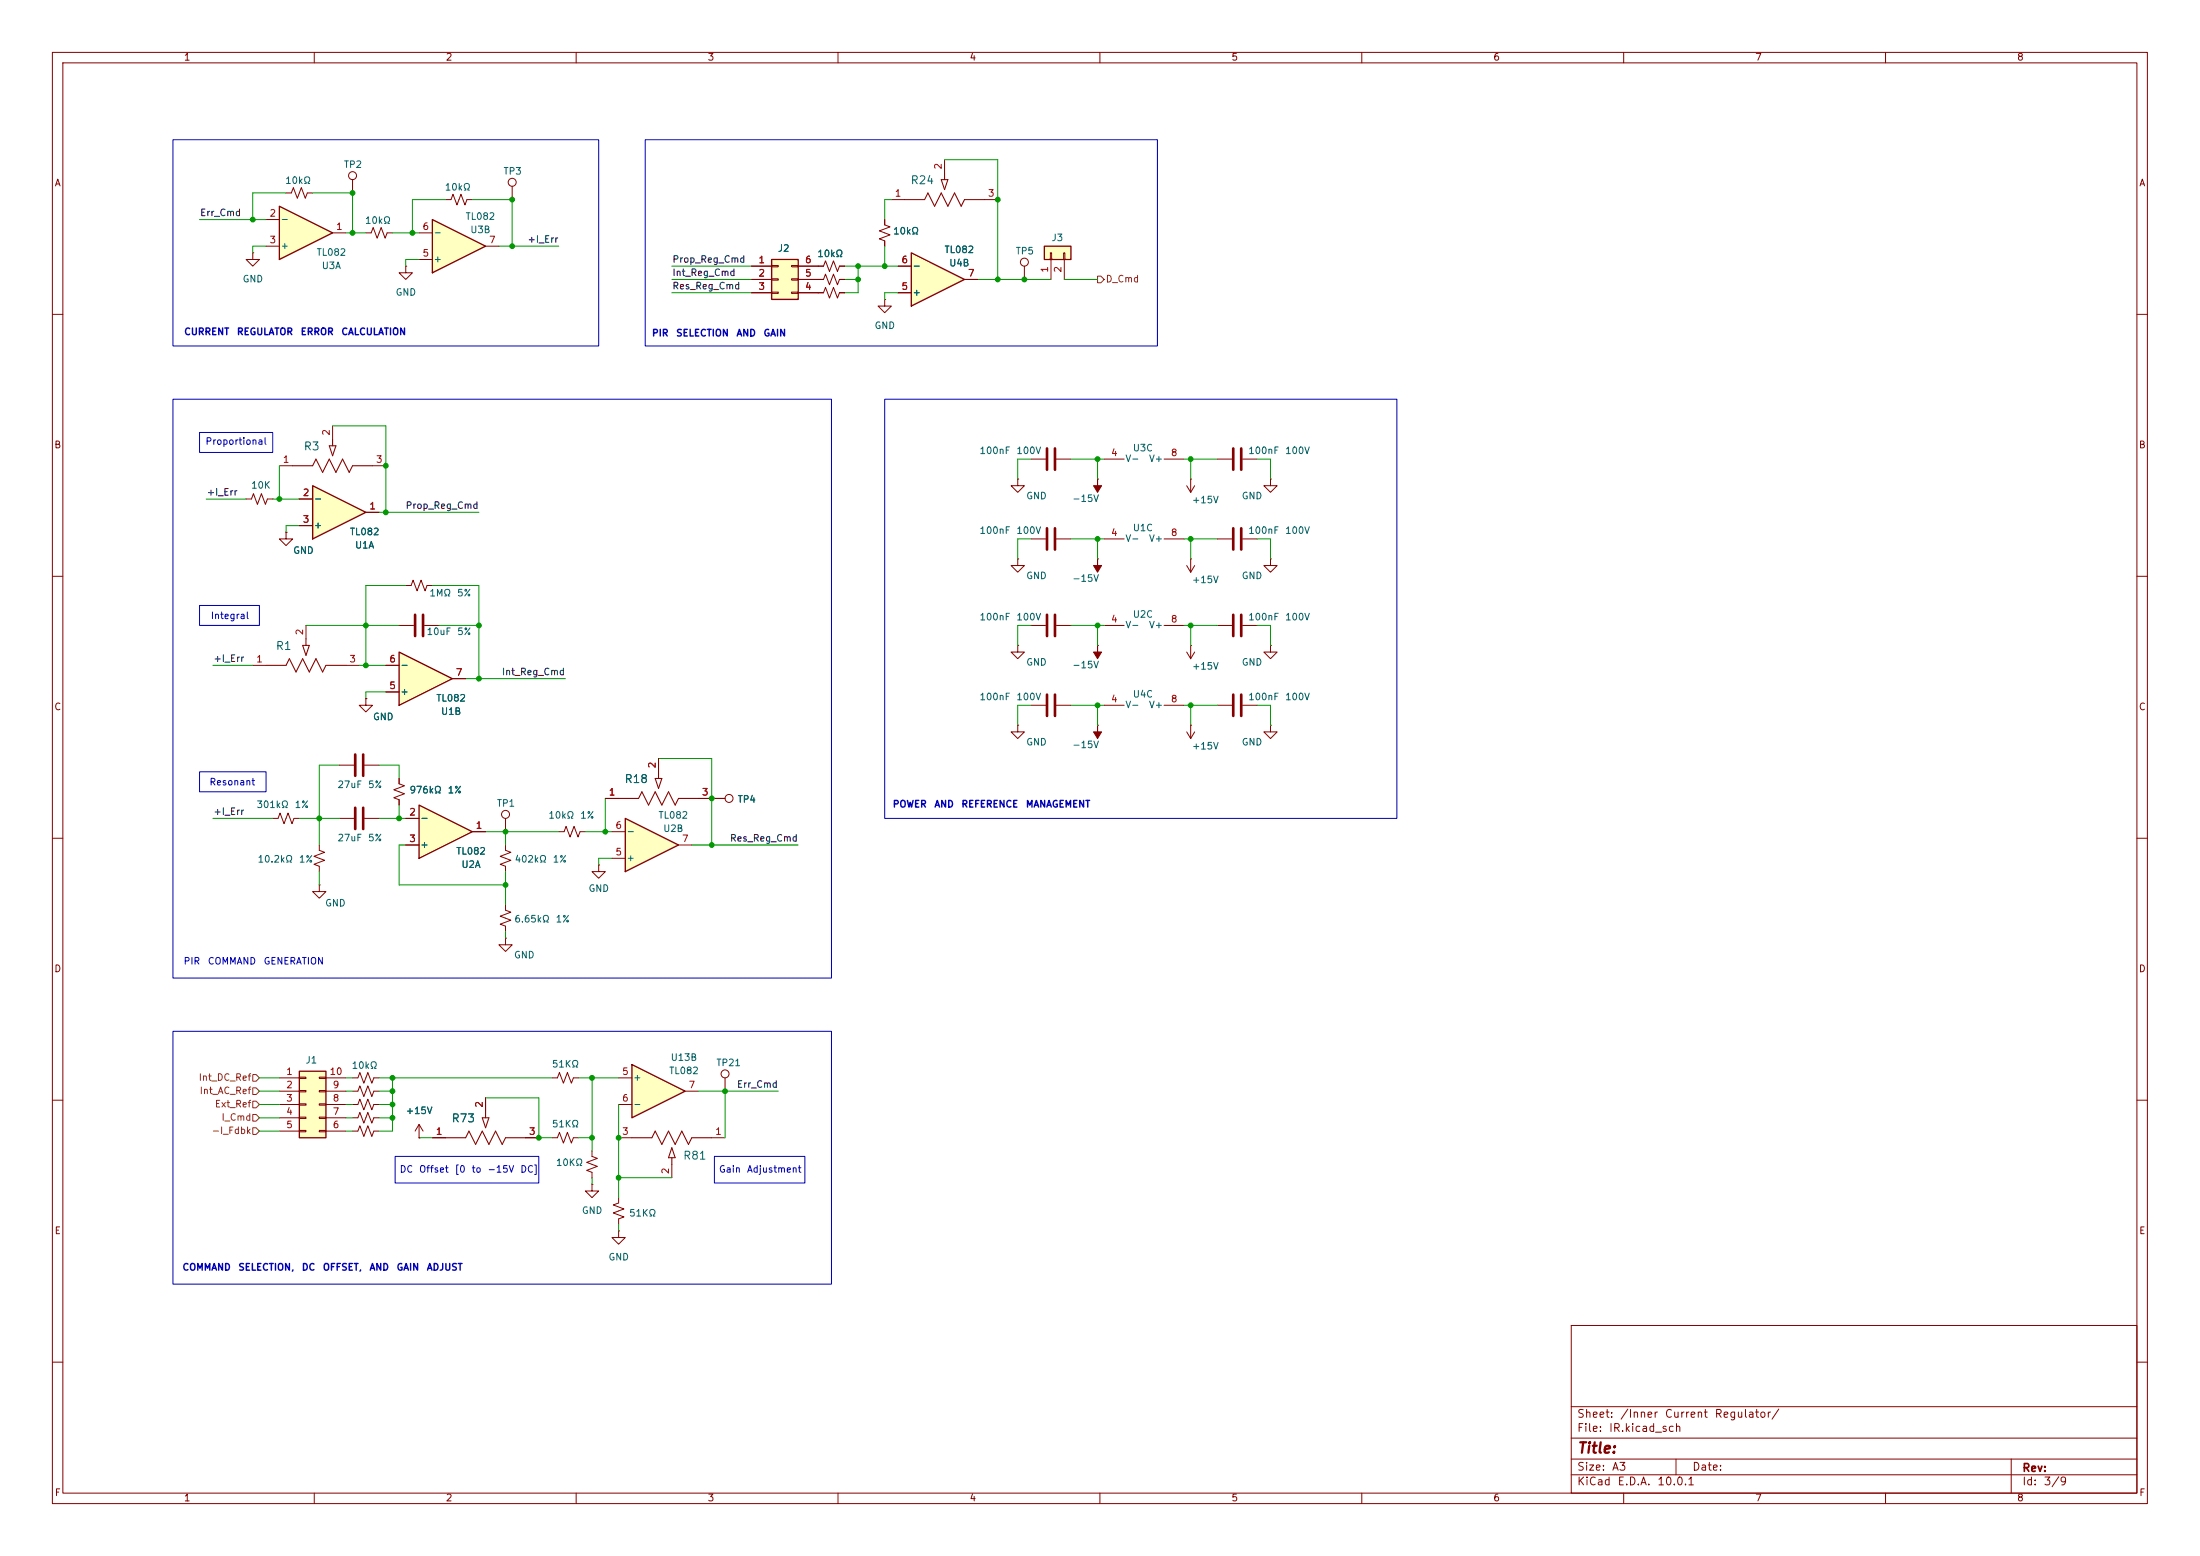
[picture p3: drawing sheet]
<svg xmlns="http://www.w3.org/2000/svg" width="297mm" height="210mm" viewBox="0 0 297 210" stroke-linecap="round" stroke-linejoin="round" font-family="sans-serif">
<g fill="none" stroke="#840000" stroke-width=".14">
<path d="M7.1 7.1h282.8v195.8h-282.8zM8.5 8.5h280v193h-280zM42.4 7.1v1.4M77.8 7.1v1.4M113.1 7.1v1.4M148.5 7.1v1.4M183.8 7.1v1.4M219.2 7.1v1.4M254.6 7.1v1.4M7.1 42.4h1.4M44.9 57.5v2.7M288.5 42.4h1.4"/>
<path d="M7.1 77.8h1.4M37.7 62.9h4.5l.5-.9 .9 1.8 .9-1.8 .8 1.8 .9-1.8 .9 1.8 .5-.9h4.5M44.5 60.2h.8l-.4 1.3zM139.2 62h2M142.6 62h2M148.2 64.7h.1M148.2 75.4h.1M288.5 77.8h1.4M34.1 89.8h4.5l.5-.9 .9 1.8 .9-1.8 .9 1.8 .9-1.8 .9 1.8 .4-.9h4.5M40.9 87.1h.9l-.5 1.4zM41.3 84.4v2.7M160.2 88l.5 .9"/>
<path d="M160.7 87.1h.1M160.7 87.1v1.8M161.3 88l-.6 .9M7.1 113.1h1.4M36.8 110.5h.7l.3-.8 .5 1.5 .6-1.5 .5 1.5 .3-.7h.7M43.1 119.4v.9h.9l-.9 .9-.9-.9h.9M43.1 119.4h.1M43.1 114v.8l.7 .2-1.4 .6 1.4 .5-1.4 .6 .7 .2v.7M45.8 110.5h2M49.2 110.5h2M68.2 114v.8l.8 .2-1.5 .6 1.5 .5-1.5 .6 .7 .2v.7M75.4 112.3h.8l.2-.8 .6 1.5 .5-1.5 .5 1.5 .3-.7h.7"/>
<path d="M80.8 116.7v.9h.9l-.9 .9-.9-.9h.9M80.8 116.7h.1M81.7 107.8h4.5l.5-.9 .9 1.8 .9-1.8 .9 1.8 .8-1.8 .9 1.8 .5-.9h6.3M88.5 105.1h.9l-.5 1.3zM88.9 102.4v2.7M288.5 113.1h1.4M68.2 122.1v.7l.8 .3-1.5 .6 1.5 .5-1.5 .5 .7 .3v.7M7.1 148.5h1.4M58.4 153.6h4.5l.4-.9 .9 1.8 .9-1.8 .9 1.8 .9-1.8 .9 1.8 .4-.9h4.5M65.1 150.9h.9l-.4 1.3zM65.6 148.2v2.7M74.5 145.5h.8l.2-.7 .6 1.4 .5-1.4 .5 1.4 .3-.7h.7"/>
<path d="M74.5 153.6h.8l.2-.8 .6 1.5 .5-1.5 .5 1.5 .3-.7h.7M83.5 153.6h4.5l.5-.9 .9 1.8 .8-1.8 .9 1.8 .9-1.8 .9 1.8 .5-.9h4.5M90.7 154.9l.4 1.4h-.9zM90.7 156.3v2.6M288.5 148.5h1.4M212.1 178.9h76.4v22.6h-76.4zM7.1 183.8h1.4M212.1 199h76.4M212.1 196.9h76.4M212.1 194.1h76.4M212.1 189.9h76.4M226.3 196.9v2.1"/>
<path d="M271.5 196.9v4.6M288.5 183.8h1.4M42.4 201.5v1.4M77.8 201.5v1.4M113.1 201.5v1.4M148.5 201.5v1.4M183.8 201.5v1.4M219.2 201.5v1.4M254.6 201.5v1.4"/>
<circle cx="98.4" cy="107.8" r=".54"/>
</g>
<g fill="#840000" stroke="#840000" stroke-width=".14">
<path d="M148.2 64.7v.9h.5l-.5 .9-.6-.9h.6z"/>
<path d="M148.2 75.4v.9h.5l-.5 .9-.6-.9h.6z"/>
</g>
<path d="M141.3 60.5v2.9M142.4 60.5v2.9M48 109v2.9M49 109v2.9" fill="none" stroke="#840000" stroke-width=".36"/>
<path d="M84.4 110.5l7.2 3.5-7.2 3.6z" fill="#ffffc2"/>
<path d="M84.4 110.5l7.2 3.5-7.2 3.6z" fill="none" stroke="#840000" stroke-width=".18"/>
<g fill="none" stroke="#840000" stroke-width=".14">
<path d="M139.2 72.7h2M142.6 72.7h2M149.1 62h2.7M157.2 62h2.6M139.2 84.4h2M139.2 95.2h2M142.6 84.4h2M142.6 95.2h2M148.2 87.1h.1M148.2 97.9h.1M45.8 103.3h2M49.2 103.3h2"/>
<path d="M82.6 115.8h1.8M82.6 112.3h1.8M91.6 114h1.8"/>
</g>
<path d="M141.3 71.3v2.9M142.4 71.3v2.9M141.3 83v2.8M141.3 93.8v2.8M142.4 83v2.8M142.4 93.8v2.8M48 101.8v2.9M49 101.8v2.9" fill="none" stroke="#840000" stroke-width=".36"/>
<g fill="#840000" stroke="#840000" stroke-width=".14">
<path d="M148.2 87.1v.9h.5l-.5 .9-.6-.9h.6z"/>
<path d="M148.2 97.9v.9h.5l-.5 .9-.6-.9h.6z"/>
</g>
<path d="M40.4 144.6h3.6v9h-3.6z" fill="#ffffc2"/>
<path d="M40.4 144.6h3.6v9h-3.6z" fill="none" stroke="#840000" stroke-width=".18"/>
<g fill="none" stroke="#840000" stroke-width=".14">
<path d="M37.7 145.5h2.7M37.7 147.3h2.7M37.7 149.1h2.7M37.7 150.9h2.7M37.7 152.7h2.7M40.4 145.4h.9v.2h-.9zM40.4 147.2h.9v.2h-.9zM40.4 149h.9v.2h-.9zM40.4 150.8h.9v.2h-.9zM40.4 152.6h.9v.2h-.9zM43.1 145.4h.9v.2h-.9zM43.1 147.2h.9v.2h-.9z"/>
<path d="M43.1 149h.9v.2h-.9zM43.1 150.8h.9v.2h-.9zM43.1 152.6h.9v.2h-.9zM44 145.5h2.7M44 147.3h2.7M44 149.1h2.7M44 150.9h2.7M44 152.7h2.7M47.6 152.7h.7l.3-.8 .5 1.5 .6-1.5 .5 1.5 .3-.7h.7M47.6 145.5h.7l.3-.7 .5 1.4 .6-1.4 .5 1.4 .3-.7h.7M47.6 149.1h.7l.3-.7 .5 1.4 .6-1.4 .5 1.4 .3-.7h.7M47.6 147.3h.7l.3-.7 .5 1.4 .6-1.4 .5 1.4 .3-.7h.7"/>
<path d="M47.6 150.9h.7l.3-.8 .5 1.5 .6-1.5 .5 1.5 .3-.7h.7M56.6 153.6h.1M56.6 151.8l-.6 .9M56.6 151.8l.5 .9M56.6 151.8v1.8"/>
</g>
<path d="M85.3 143.7l7.2 3.6-7.2 3.6z" fill="#ffffc2"/>
<path d="M85.3 143.7l7.2 3.6-7.2 3.6z" fill="none" stroke="#840000" stroke-width=".18"/>
<g fill="none" stroke="#840000" stroke-width=".14">
<path d="M164.3 62h2M167.7 62h2M68.2 126.6v.9h.9l-.9 .9-.8-.9h.8M68.2 126.6h.1M79.9 159.8v.9h.9l-.9 .9-.9-.9h.9M79.9 159.8h.1M83.5 145.5h1.8M83.5 149.1h1.8M92.5 147.3h1.8M97.9 145.5v1.8M83.5 161.6v.8l-.7 .2 1.4 .6-1.4 .5 1.4 .5-.7 .3v.7M83.5 166.1v.9h.9l-.9 .9-.9-.9h.9"/>
<path d="M83.5 166.1h.1"/>
<circle cx="97.9" cy="144.9" r=".54"/>
</g>
<path d="M166.5 60.5v2.9M167.6 60.5v2.9" fill="none" stroke="#840000" stroke-width=".36"/>
<path d="M56.6 108.7l7.2 3.6-7.2 3.5z" fill="#ffffc2"/>
<path d="M56.6 108.7l7.2 3.6-7.2 3.5z" fill="none" stroke="#840000" stroke-width=".18"/>
<g fill="none" stroke="#840000" stroke-width=".14">
<path d="M137.4 64.7v.9h.9l-.9 .9-.9-.9h.9M137.4 64.7h.1M137.4 75.4v.9h.9l-.9 .9-.9-.9h.9M137.4 75.4h.1M164.3 72.7h2M167.7 72.7h2M49.4 94.3v.9h.9l-.9 .9-.9-.9h.9M49.4 94.3h.1M137.4 87.1v.9h.9l-.9 .9-.9-.9h.9M137.4 87.1h.1M137.4 97.9v.9h.9l-.9 .9-.9-.9h.9M137.4 97.9h.1"/>
<path d="M53.9 105.1v.7l.7 .3-1.4 .5 1.4 .5-1.4 .6 .7 .2v.8M54.8 110.5h1.8M54.8 114h1.8M63.8 112.3h1.8M68.2 110.5v1.8M79.9 155.4v.7l.7 .2-1.4 .6 1.4 .5-1.4 .6 .7 .2v.7"/>
<circle cx="68.2" cy="109.9" r=".54"/>
</g>
<path d="M166.5 71.3v2.9M167.6 71.3v2.9" fill="none" stroke="#840000" stroke-width=".36"/>
<path d="M53.9 88l7.2 3.6-7.2 3.6z" fill="#ffffc2"/>
<path d="M53.9 88l7.2 3.6-7.2 3.6z" fill="none" stroke="#840000" stroke-width=".18"/>
<path d="M33.2 67.4h.7l.3-.8 .6 1.5 .5-1.5 .5 1.5 .3-.7h.7M38.6 71.8v.9h.9l-.9 .9-.9-.9h.9M38.6 71.8h.1M52.1 93.4h1.8M52.1 89.8h1.8M61.1 91.6h1.8" fill="none" stroke="#840000" stroke-width=".14"/>
<path d="M42.2 65.6l7.2 3.5-7.2 3.6z" fill="#ffffc2"/>
<path d="M42.2 65.6l7.2 3.5-7.2 3.6z" fill="none" stroke="#840000" stroke-width=".18"/>
<g fill="none" stroke="#840000" stroke-width=".14">
<path d="M38.6 26h.7l.3-.7 .5 1.5 .6-1.5 .5 1.5 .3-.8h.7M47.6 24.2v1.8M40.4 67.4h1.8M40.4 70.9h1.8M49.4 69.1h1.8M54.8 79h.7l.3-.7 .5 1.4 .5-1.4 .6 1.4 .3-.7h.7M53.9 84.4h2M57.3 84.4h2"/>
<circle cx="47.6" cy="23.7" r=".54"/>
</g>
<path d="M56 83v2.8M57.1 83v2.8" fill="none" stroke="#840000" stroke-width=".36"/>
<path d="M37.7 27.8l7.2 3.6-7.2 3.6z" fill="#ffffc2"/>
<path d="M37.7 27.8l7.2 3.6-7.2 3.6z" fill="none" stroke="#840000" stroke-width=".18"/>
<path d="M34.1 34.1v.9h.9l-.9 .9-.9-.9h.9M34.1 34.1h.1M35.9 29.6h1.8M35.9 33.2h1.8M44.9 31.4h1.8" fill="none" stroke="#840000" stroke-width=".14"/>
<path d="M58.4 29.6l7.2 3.6-7.2 3.6z" fill="#ffffc2"/>
<path d="M58.4 29.6l7.2 3.6-7.2 3.6z" fill="none" stroke="#840000" stroke-width=".18"/>
<g fill="none" stroke="#840000" stroke-width=".14">
<path d="M49.4 31.4h.7l.3-.7 .5 1.4 .6-1.4 .5 1.4 .3-.7h.7M54.8 35.9v.9h.9l-.9 .9-.9-.9h.9M54.8 35.9h.1M56.6 35h1.8M56.6 31.4h1.8M60.2 26.9h.7l.3-.7 .5 1.5 .5-1.5 .6 1.5 .2-.8h.8M65.6 33.2h1.8M69.1 25.1v1.8"/>
<circle cx="69.1" cy="24.6" r=".54"/>
</g>
<path d="M123 34.1l7.2 3.6-7.2 3.6z" fill="#ffffc2"/>
<path d="M123 34.1l7.2 3.6-7.2 3.6z" fill="none" stroke="#840000" stroke-width=".18"/>
<path d="M119.4 29.6v.8l.8 .2-1.5 .6 1.5 .5-1.5 .5 .7 .3v.7M120.3 26.9h4.5l.5-.9 .9 1.8 .9-1.8 .9 1.8 .9-1.8 .9 1.8 .4-.9h4.5M121.2 39.5h1.8M121.2 35.9h1.8M127.1 24.2h.9l-.5 1.4zM127.5 21.6v2.6M130.2 37.7h1.8M119.4 40.4v.9h.9l-.9 .9-.9-.9h.9M119.4 40.4h.1" fill="none" stroke="#840000" stroke-width=".14"/>
<path d="M104.2 35h3.6v5.4h-3.6z" fill="#ffffc2"/>
<path d="M104.2 35h3.6v5.4h-3.6z" fill="none" stroke="#840000" stroke-width=".18"/>
<path d="M101.5 35.9h2.7M101.5 37.7h2.7M101.5 39.5h2.7M104.2 35.8h.9v.2h-.9zM104.2 37.6h.9v.2h-.9zM104.2 39.4h.9v.2h-.9zM106.9 35.8h.9v.2h-.9zM106.9 37.6h.9v.2h-.9zM106.9 39.4h.9v.2h-.9zM107.8 37.7h3.4l.2-.7 .6 1.4 .5-1.4 .6 1.4 .2-.7h.7M107.8 39.5h3.4l.2-.7 .6 1.4 .5-1.4 .6 1.4 .2-.7h.7M107.8 35.9h3.4l.2-.7 .6 1.4 .5-1.4 .6 1.4 .2-.7h.7" fill="none" stroke="#840000" stroke-width=".14"/>
<path d="M141 33.2h3.6v1.8h-3.6z" fill="#ffffc2"/>
<path d="M141 33.2h3.6v1.8h-3.6z" fill="none" stroke="#840000" stroke-width=".18"/>
<g fill="none" stroke="#840000" stroke-width=".14">
<path d="M101.5 39.5h2.7M101.5 35.9h2.7M101.5 37.7h2.7M107.8 39.5h3.4M107.8 35.9h3.4M107.8 37.7h3.4M113.3 39.5h.7M113.3 35.9h.7M113.3 37.7h.7M119.4 29.6v.8M119.4 32.5v.7M121.2 39.5h1.8"/>
<path d="M121.2 35.9h1.8M130.2 37.7h1.8M138.3 35.9v1.8M141.8 34.1h.2v.9h-.2zM141.9 35v2.7M143.6 34.1h.2v.9h-.2zM143.7 35v2.7M38.6 71.8h.1M40.4 67.4h1.8M40.4 70.9h1.8M49.4 69.1h1.8M149.1 72.7h2.7"/>
<path d="M157.2 72.7h2.6M160.2 76.3l.5 .9M160.2 65.6l.5 .9M160.7 75.4h.1M160.7 64.7h.1M160.7 64.7v1.8M160.7 75.4v1.8M161.3 76.3l-.6 .9M161.3 65.6l-.6 .9M171.5 75.4v.9h-.9l.9 .9 .9-.9h-.9M171.5 75.4h.1M171.5 64.7v.9h-.9l.9 .9 .9-.9h-.9"/>
<path d="M171.5 64.7h.1M49.4 94.3h.1M52.1 93.4h1.8M52.1 89.8h1.8M61.1 91.6h1.8M149.1 95.2h2.7M149.1 84.4h2.7M157.2 95.2h2.6M157.2 84.4h2.6M160.2 98.8l.5 .9M160.7 97.9h.1M160.7 97.9v1.8"/>
<path d="M161.3 98.8l-.6 .9M164.3 95.2h2M164.3 84.4h2M167.7 95.2h2M167.7 84.4h2M171.5 97.9v.9h-.9l.9 .9 .9-.9h-.9M171.5 97.9h.1M171.5 87.1v.9h-.9l.9 .9 .9-.9h-.9M171.5 87.1h.1M53.9 105.1v.7M53.9 107.9v.8M54.8 110.5h1.8"/>
<path d="M54.8 114h1.8M63.8 112.3h1.8M81.7 107.8h1.8M88.9 102.4v1.8M94.3 107.8h3.6M56.6 153.6h.1M58.4 153.6h1.8M65.6 148.2v1.8M70.9 153.6h1.8"/>
<circle cx="138.3" cy="35.4" r=".54"/>
</g>
<path d="M166.5 83v2.8M166.5 93.8v2.8M167.6 83v2.8M167.6 93.8v2.8" fill="none" stroke="#840000" stroke-width=".36"/>
<path d="M148.2 37.3h.4l.5 .4-.5 .5h-.4zM34.1 148.6h.5l.4 .5-.4 .4h-.5zM34.1 146.8h.5l.4 .5-.4 .4h-.5zM34.1 145h.5l.4 .5-.4 .4h-.5zM34.1 152.2h.5l.4 .5-.4 .4h-.5zM34.1 150.4h.5l.4 .5-.4 .4h-.5z" fill="none" stroke="#725600" stroke-width=".14"/>
<g fill="none" stroke="#009600" stroke-width=".14">
<path d="M26.9 29.6h9M35.9 33.2h-1.8v.9M38.6 26h-4.5v3.6M42.2 26h5.4v5.4M46.7 31.4h2.7M53 31.4h3.6M56.6 35h-1.8v.9M60.2 26.9h-4.5v4.5M63.8 26.9h5.3v6.3M67.4 33.2h8M90.7 37.7h10.8M90.7 35.9h10.8"/>
<path d="M90.7 39.5h10.8M114 37.7h1.8M114 35.9h7.2M115.8 35.9v3.6h-1.8M119.4 33.2v2.7M120.3 26.9h-.9v2.7M121.2 39.5h-1.8v.9M127.5 21.6h7.2v16.1M132 37.7h9.9M143.7 37.7h4.5M44.9 57.5h7.2v11.6M27.8 67.4h5.4"/>
<path d="M36.8 67.4h3.6M37.7 62.9v4.5M40.4 70.9h-1.8v.9M51.2 69.1h13.5M54.8 79h-5.4v10.8M58.4 79h6.3v12.6M139.2 62h-1.8v2.7M139.2 72.7h-1.8v2.7M144.6 72.7h4.5M144.6 62h4.5M148.2 62v2.7M148.2 72.7v2.7"/>
<path d="M159.8 72.7h4.5M159.8 62h4.5M160.7 62v2.7M160.7 72.7v2.7M169.7 62h1.8v2.7M169.7 72.7h1.8v2.7M28.7 89.8h5.4M41.3 84.4h12.6M48.5 89.8h3.6M52.1 93.4h-2.7v.9M59.3 84.4h5.4M62.9 91.6h13.4"/>
<path d="M139.2 84.4h-1.8v2.7M139.2 95.2h-1.8v2.7M144.6 84.4h4.5M144.6 95.2h4.5M148.2 84.4v2.7M148.2 95.2v2.7M159.8 84.4h4.5M159.8 95.2h4.5M160.7 84.4v2.7M160.7 95.2v2.7M169.7 84.4h1.8v2.7M169.7 95.2h1.8v2.7"/>
<path d="M28.7 110.5h8.1M40.4 110.5h5.4M43.1 117.6v1.8M45.8 103.3h-2.7v10.7M51.2 110.5h3.6M51.2 103.3h2.7v1.8M53.9 108.7v1.8M54.8 114h-.9v5.4h14.3M65.6 112.3h9.8M68.2 112.3v1.7M68.2 117.6v4.5M79 112.3h3.6"/>
<path d="M81.7 107.8v4.5M82.6 115.8h-1.8v.9M88.9 102.4h7.2v11.6M93.4 114h14.4M68.2 125.7v.9M35 145.5h2.7M35 147.3h2.7M35 152.7h2.7M35 149.1h2.7M35 150.9h2.7M46.7 145.5h.9M46.7 147.3h.9"/>
<path d="M46.7 152.7h.9M46.7 149.1h.9M46.7 150.9h.9M51.2 145.5h23.3M51.2 147.3h1.8M51.2 149.1h1.8M51.2 150.9h1.8M53 145.5v7.2h-1.8M56.6 153.6h1.8M65.6 148.2h7.1v5.4h1.8M78.1 153.6h1.8M78.1 145.5h5.4"/>
<path d="M79.9 145.5v9.9M79.9 158.9v.9M83.5 149.1v12.5M83.5 158.9h7.2M94.3 147.3h10.8M97.9 147.3v6.3M83.5 165.2v.9"/>
</g>
<path d="M23.3 18.9h57.5v27.8h-57.5zM87.1 18.9h69.2v27.8h-69.2zM23.3 53.9h89v78.1h-89zM26.9 58.4h9.9v2.7h-9.9zM119.4 53.9h69.2v56.6h-69.2zM26.9 81.7h8.1v2.7h-8.1zM26.9 104.2h9v2.7h-9zM23.3 139.2h89v34.1h-89zM53.3 156.1h19.4v3.6h-19.4zM96.4 156.1h12.3v3.6h-12.3z" fill="none" stroke="#0000c2" stroke-width=".14"/>
<g fill="#009600" stroke="#009600" stroke-width=".14">
<circle cx="49.4" cy="89.8" r=".32"/>
<circle cx="49.4" cy="84.4" r=".32"/>
<circle cx="64.7" cy="91.6" r=".32"/>
<circle cx="64.7" cy="84.4" r=".32"/>
<circle cx="68.2" cy="119.4" r=".32"/>
<circle cx="96.1" cy="107.8" r=".32"/>
<circle cx="96.1" cy="114" r=".32"/>
<circle cx="81.7" cy="112.3" r=".32"/>
<circle cx="68.2" cy="112.3" r=".32"/>
<circle cx="79.9" cy="145.5" r=".32"/>
<circle cx="83.5" cy="153.6" r=".32"/>
<circle cx="79.9" cy="153.6" r=".32"/>
<circle cx="97.9" cy="147.3" r=".32"/>
<circle cx="53" cy="147.3" r=".32"/>
<circle cx="72.7" cy="153.6" r=".32"/>
<circle cx="53" cy="145.5" r=".32"/>
<circle cx="83.5" cy="158.9" r=".32"/>
<circle cx="53" cy="150.9" r=".32"/>
<circle cx="53" cy="149.1" r=".32"/>
<circle cx="53.9" cy="110.5" r=".32"/>
<circle cx="52.1" cy="62.9" r=".32"/>
<circle cx="52.1" cy="69.1" r=".32"/>
<circle cx="37.7" cy="67.4" r=".32"/>
<circle cx="43.1" cy="110.5" r=".32"/>
<circle cx="69.1" cy="33.2" r=".32"/>
<circle cx="69.1" cy="26.9" r=".32"/>
<circle cx="47.6" cy="31.4" r=".32"/>
<circle cx="47.6" cy="26" r=".32"/>
<circle cx="55.7" cy="31.4" r=".32"/>
<circle cx="34.1" cy="29.6" r=".32"/>
<circle cx="115.8" cy="35.9" r=".32"/>
<circle cx="119.4" cy="35.9" r=".32"/>
<circle cx="115.8" cy="37.7" r=".32"/>
<circle cx="134.7" cy="37.7" r=".32"/>
<circle cx="134.7" cy="26.9" r=".32"/>
<circle cx="138.3" cy="37.7" r=".32"/>
<circle cx="160.7" cy="84.4" r=".32"/>
<circle cx="148.2" cy="84.4" r=".32"/>
<circle cx="160.7" cy="95.2" r=".32"/>
<circle cx="148.2" cy="95.2" r=".32"/>
<circle cx="148.2" cy="72.7" r=".32"/>
<circle cx="148.2" cy="62" r=".32"/>
<circle cx="160.7" cy="72.7" r=".32"/>
<circle cx="160.7" cy="62" r=".32"/>
</g>
<text font-size="1.4" fill="#840000" x="212.8" y="196.5">Title:</text>
<g font-size="1.1" fill="#006464">
<text x="122.8" y="25.1">R24</text>
<text x="40.9" y="61">R3</text>
<text x="37.1" y="88">R1</text>
<text x="84.2" y="105.9">R18</text>
<text x="60.9" y="151.7">R73</text>
<text x="92.1" y="156.8">R81</text>
</g>
<g font-size="1.1" fill="#840000">
<text x="212.8" y="191.6">Sheet:</text>
<text x="218.6" y="191.6">/Inner</text>
<text x="224.7" y="191.6">Current</text>
<text x="231.4" y="191.6">Regulator/</text>
<text x="212.8" y="193.5">File:</text>
<text x="217.1" y="193.5">IR.kicad_sch</text>
<text x="212.8" y="200.7">KiCad</text>
<text x="212.8" y="198.7">Size:</text>
<text x="217.5" y="198.7">A3</text>
<text x="218.3" y="200.7">E.D.A.</text>
<text x="223.7" y="200.7">10.0.1</text>
<text x="228.4" y="198.7">Date:</text>
<text x="272.9" y="198.9">Rev:</text>
<text x="272.9" y="200.7">Id:</text>
<text x="275.8" y="200.7">3/9</text>
</g>
<g font-size=".9" fill="#840000">
<text x="24.7" y="8.4">1</text>
<text x="60.1" y="8.4">2</text>
<text x="95.5" y="8.4">3</text>
<text x="130.8" y="8.4">4</text>
<text x="166.2" y="8.4">5</text>
<text x="201.5" y="8.4">6</text>
<text x="236.9" y="8.4">7</text>
<text x="272.2" y="8.4">8</text>
<text x="7.3" y="25.4">A</text>
<text x="288.7" y="25.4">A</text>
<text x="7.2" y="60.7">B</text>
<text x="288.7" y="60.7">B</text>
<text x="7.2" y="96.1">C</text>
<text x="288.7" y="96.1">C</text>
<text x="7.2" y="131.4">D</text>
<text x="288.7" y="131.4">D</text>
<text x="7.3" y="166.8">E</text>
<text x="288.7" y="166.8">E</text>
<text x="7.3" y="202.1">F</text>
<text x="24.7" y="202.9">1</text>
<text x="60.1" y="202.9">2</text>
<text x="95.5" y="202.9">3</text>
<text x="130.8" y="202.9">4</text>
<text x="166.2" y="202.9">5</text>
<text x="201.5" y="202.9">6</text>
<text x="236.9" y="202.9">7</text>
<text x="272.2" y="202.9">8</text>
<text x="288.7" y="202.1">F</text>
</g>
<g font-size=".9" fill="#006464">
<text x="46.3" y="22.9">TP2</text>
<text x="67.9" y="23.8">TP3</text>
<text x="38.4" y="25">10kΩ</text>
<text x="60" y="25.9">10kΩ</text>
<text x="62.8" y="29.9">TL082</text>
<text x="37.8" y="30.2">-</text>
<text x="37.8" y="33.8">+</text>
<text x="42.7" y="34.7">TL082</text>
<text x="49.2" y="30.4">10kΩ</text>
<text x="58.5" y="35.6">+</text>
<text x="58.5" y="32">-</text>
<text x="63.4" y="31.7">U3B</text>
<text x="104.9" y="34.2">J2</text>
<text x="110.3" y="34.9">10kΩ</text>
<text x="120.5" y="31.9">10kΩ</text>
<text x="127.4" y="34.4">TL082</text>
<text x="137" y="34.6">TP5</text>
<text x="141.9" y="32.8">J3</text>
<text x="32.7" y="38.3">GND</text>
<text x="43.4" y="36.5">U3A</text>
<text x="53.3" y="40.1">GND</text>
<text x="123.1" y="40.1">+</text>
<text x="123.1" y="36.5">-</text>
<text x="128.1" y="36.2">U4B</text>
<text x="118" y="44.6">GND</text>
<text x="132.2" y="61.5">100nF</text>
<text x="137.1" y="61.5">100V</text>
<text x="151.9" y="62.6">V-</text>
<text x="152.9" y="61.1">U3C</text>
<text x="155" y="62.6">V+</text>
<text x="168.4" y="61.5">100nF</text>
<text x="173.4" y="61.5">100V</text>
<text x="33.8" y="66.2">10K</text>
<text x="42.3" y="68">-</text>
<text x="42.3" y="71.6">+</text>
<text x="138.5" y="67.6">GND</text>
<text x="144.7" y="68">-15V</text>
<text x="152.9" y="71.9">U1C</text>
<text x="160.9" y="68.1">+15V</text>
<text x="167.6" y="67.6">GND</text>
<text x="39.5" y="75">GND</text>
<text x="47.2" y="72.5">TL082</text>
<text x="47.9" y="74.2">U1A</text>
<text x="132.2" y="72.3">100nF</text>
<text x="137.1" y="72.3">100V</text>
<text x="151.9" y="73.3">V-</text>
<text x="155" y="73.3">V+</text>
<text x="168.4" y="72.3">100nF</text>
<text x="173.4" y="72.3">100V</text>
<text x="57.9" y="80.7">1MΩ</text>
<text x="61.6" y="80.7">5%</text>
<text x="132.2" y="83.9">100nF</text>
<text x="137.1" y="83.9">100V</text>
<text x="138.5" y="78.4">GND</text>
<text x="144.7" y="78.7">-15V</text>
<text x="152.9" y="83.6">U2C</text>
<text x="160.9" y="78.9">+15V</text>
<text x="167.6" y="78.4">GND</text>
<text x="168.4" y="83.9">100nF</text>
<text x="173.4" y="83.9">100V</text>
<text x="57.5" y="85.9">10uF</text>
<text x="61.6" y="85.9">5%</text>
<text x="151.9" y="85">V-</text>
<text x="155" y="85">V+</text>
<text x="54" y="94">+</text>
<text x="54" y="90.4">-</text>
<text x="58.8" y="94.9">TL082</text>
<text x="132.2" y="94.7">100nF</text>
<text x="137.1" y="94.7">100V</text>
<text x="138.5" y="90.1">GND</text>
<text x="144.7" y="90.4">-15V</text>
<text x="151.9" y="95.8">V-</text>
<text x="152.9" y="94.4">U4C</text>
<text x="155" y="95.8">V+</text>
<text x="160.9" y="90.6">+15V</text>
<text x="167.6" y="90.1">GND</text>
<text x="168.4" y="94.7">100nF</text>
<text x="173.4" y="94.7">100V</text>
<text x="50.3" y="97.4">GND</text>
<text x="59.5" y="96.7">U1B</text>
<text x="138.5" y="100.8">GND</text>
<text x="144.7" y="101.2">-15V</text>
<text x="160.9" y="101.4">+15V</text>
<text x="167.6" y="100.8">GND</text>
<text x="45.5" y="106.6">27uF</text>
<text x="49.6" y="106.6">5%</text>
<text x="55.2" y="107.3">976kΩ</text>
<text x="60.4" y="107.3">1%</text>
<text x="34.6" y="109.3">301kΩ</text>
<text x="39.7" y="109.3">1%</text>
<text x="45.5" y="113.8">27uF</text>
<text x="49.6" y="113.8">5%</text>
<text x="56.7" y="111.1">-</text>
<text x="67" y="109.1">TP1</text>
<text x="74" y="110.7">10kΩ</text>
<text x="78.3" y="110.7">1%</text>
<text x="84.5" y="112.9">-</text>
<text x="88.8" y="110.7">TL082</text>
<text x="89.5" y="112.5">U2B</text>
<text x="99.5" y="108.6">TP4</text>
<text x="34.7" y="116.6">10.2kΩ</text>
<text x="40.3" y="116.6">1%</text>
<text x="56.7" y="114.7">+</text>
<text x="61.5" y="115.6">TL082</text>
<text x="62.2" y="117.4">U2A</text>
<text x="69.4" y="116.6">402kΩ</text>
<text x="74.6" y="116.6">1%</text>
<text x="84.5" y="116.5">+</text>
<text x="43.8" y="122.6">GND</text>
<text x="69.4" y="124.7">6.65kΩ</text>
<text x="74.9" y="124.7">1%</text>
<text x="79.4" y="120.6">GND</text>
<text x="69.3" y="129.6">GND</text>
<text x="41.2" y="143.8">J1</text>
<text x="90.5" y="143.4">U13B</text>
<text x="47.4" y="144.5">10kΩ</text>
<text x="74.4" y="144.3">51KΩ</text>
<text x="85.4" y="146.1">+</text>
<text x="85.4" y="149.7">-</text>
<text x="90.3" y="145.2">TL082</text>
<text x="96.6" y="144.1">TP21</text>
<text x="54.7" y="150.6">+15V</text>
<text x="74.4" y="152.4">51KΩ</text>
<text x="75" y="157.6">10KΩ</text>
<text x="78.5" y="164">GND</text>
<text x="84.9" y="164.4">51KΩ</text>
<text x="82.1" y="170.3">GND</text>
</g>
<g font-size=".9" fill="#a90000">
<text x="127.3" y="22.9" transform="rotate(-90 127.3 22.9)">2</text>
<text x="36.3" y="29.5">2</text>
<text x="120.7" y="26.8">1</text>
<text x="133.3" y="26.8">3</text>
<text x="36.3" y="33">3</text>
<text x="45.3" y="31.3">1</text>
<text x="57" y="34.8">5</text>
<text x="57" y="31.3">6</text>
<text x="66" y="33">7</text>
<text x="102.3" y="35.7">1</text>
<text x="108.6" y="35.7">6</text>
<text x="121.6" y="35.7">6</text>
<text x="102.3" y="37.5">2</text>
<text x="102.3" y="39.3">3</text>
<text x="108.6" y="39.3">4</text>
<text x="108.6" y="37.5">5</text>
<text x="121.6" y="39.3">5</text>
<text x="130.6" y="37.5">7</text>
<text x="141.7" y="36.9" transform="rotate(-90 141.7 36.9)">1</text>
<text x="143.5" y="36.9" transform="rotate(-90 143.5 36.9)">2</text>
<text x="44.7" y="58.9" transform="rotate(-90 44.7 58.9)">2</text>
<text x="38.1" y="62.7">1</text>
<text x="50.7" y="62.7">3</text>
<text x="149.9" y="61.8">4</text>
<text x="158" y="61.8">8</text>
<text x="40.8" y="67.2">2</text>
<text x="40.8" y="70.8">3</text>
<text x="49.8" y="69">1</text>
<text x="149.9" y="72.6">4</text>
<text x="158" y="72.6">8</text>
<text x="34.5" y="89.6">1</text>
<text x="41.1" y="85.8" transform="rotate(-90 41.1 85.8)">2</text>
<text x="47.1" y="89.6">3</text>
<text x="52.5" y="89.6">6</text>
<text x="149.9" y="84.2">4</text>
<text x="158" y="84.2">8</text>
<text x="52.5" y="93.2">5</text>
<text x="61.5" y="91.4">7</text>
<text x="149.9" y="95">4</text>
<text x="158" y="95">8</text>
<text x="82.1" y="107.6">1</text>
<text x="88.7" y="103.8" transform="rotate(-90 88.7 103.8)">2</text>
<text x="94.7" y="107.6">3</text>
<text x="55.2" y="110.3">2</text>
<text x="55.2" y="113.9">3</text>
<text x="64.2" y="112.1">1</text>
<text x="83" y="112.1">6</text>
<text x="92" y="113.9">7</text>
<text x="83" y="115.7">5</text>
<text x="38.6" y="145.3">1</text>
<text x="38.6" y="147.1">2</text>
<text x="38.6" y="148.9">3</text>
<text x="44.4" y="145.3">10</text>
<text x="44.8" y="148.9">8</text>
<text x="44.8" y="147.1">9</text>
<text x="65.4" y="149.6" transform="rotate(-90 65.4 149.6)">2</text>
<text x="83.9" y="145.3">5</text>
<text x="83.9" y="148.9">6</text>
<text x="92.9" y="147.1">7</text>
<text x="38.6" y="150.7">4</text>
<text x="38.6" y="152.5">5</text>
<text x="44.8" y="152.5">6</text>
<text x="44.8" y="150.7">7</text>
<text x="58.8" y="153.4">1</text>
<text x="71.3" y="153.4">3</text>
<text x="83.9" y="153.4">3</text>
<text x="96.5" y="153.4">1</text>
<text x="90.5" y="158.5" transform="rotate(-90 90.5 158.5)">2</text>
</g>
<g font-size=".9" fill="#0f0f0f">
<text x="26.9" y="29.4">Err_Cmd</text>
<text x="71.1" y="33">+I_Err</text>
<text x="90.7" y="35.7">Prop_Reg_Cmd</text>
<text x="90.7" y="39.3">Res_Reg_Cmd</text>
<text x="90.7" y="37.5">Int_Reg_Cmd</text>
<text x="27.8" y="67.1">+I_Err</text>
<text x="54.7" y="68.9">Prop_Reg_Cmd</text>
<text x="28.7" y="89.6">+I_Err</text>
<text x="67.7" y="91.3">Int_Reg_Cmd</text>
<text x="28.7" y="110.2">+I_Err</text>
<text x="98.5" y="113.8">Res_Reg_Cmd</text>
<text x="99.4" y="147">Err_Cmd</text>
</g>
<g font-size=".9" fill="#725600">
<text x="149.2" y="38.3">D_Cmd</text>
<text x="26.7" y="146.1">Int_DC_Ref</text>
<text x="26.9" y="147.9">Int_AC_Ref</text>
<text x="28.9" y="149.7">Ext_Ref</text>
<text x="28.5" y="153.3">-I_Fdbk</text>
<text x="29.8" y="151.5">I_Cmd</text>
</g>
<g font-size=".9" fill="#0000c2">
<text x="24.8" y="45.4">CURRENT</text>
<text x="31.9" y="45.4">REGULATOR</text>
<text x="40.5" y="45.4">ERROR</text>
<text x="46" y="45.4">CALCULATION</text>
<text x="87.9" y="45.6">PIR</text>
<text x="91.2" y="45.6">SELECTION</text>
<text x="99.3" y="45.6">AND</text>
<text x="103" y="45.6">GAIN</text>
<text x="27.7" y="60.2">Proportional</text>
<text x="28.4" y="83.8">Integral</text>
<text x="28.2" y="106.2">Resonant</text>
<text x="120.4" y="109.2">POWER</text>
<text x="126.1" y="109.2">AND</text>
<text x="129.7" y="109.2">REFERENCE</text>
<text x="138.4" y="109.2">MANAGEMENT</text>
<text x="24.7" y="130.4">PIR</text>
<text x="28" y="130.4">COMMAND</text>
<text x="35.5" y="130.4">GENERATION</text>
<text x="53.9" y="158.5">DC</text>
<text x="56.5" y="158.5">Offset</text>
<text x="61.3" y="158.5">[0</text>
<text x="63.6" y="158.5">to</text>
<text x="65.7" y="158.5">-15V</text>
<text x="70.2" y="158.5">DC]</text>
<text x="97" y="158.5">Gain</text>
<text x="100.8" y="158.5">Adjustment</text>
<text x="24.6" y="171.7">COMMAND</text>
<text x="32.1" y="171.7">SELECTION,</text>
<text x="40.7" y="171.7">DC</text>
<text x="43.5" y="171.7">OFFSET,</text>
<text x="49.8" y="171.7">AND</text>
<text x="53.5" y="171.7">GAIN</text>
<text x="57.5" y="171.7">ADJUST</text>
</g>
</svg>
